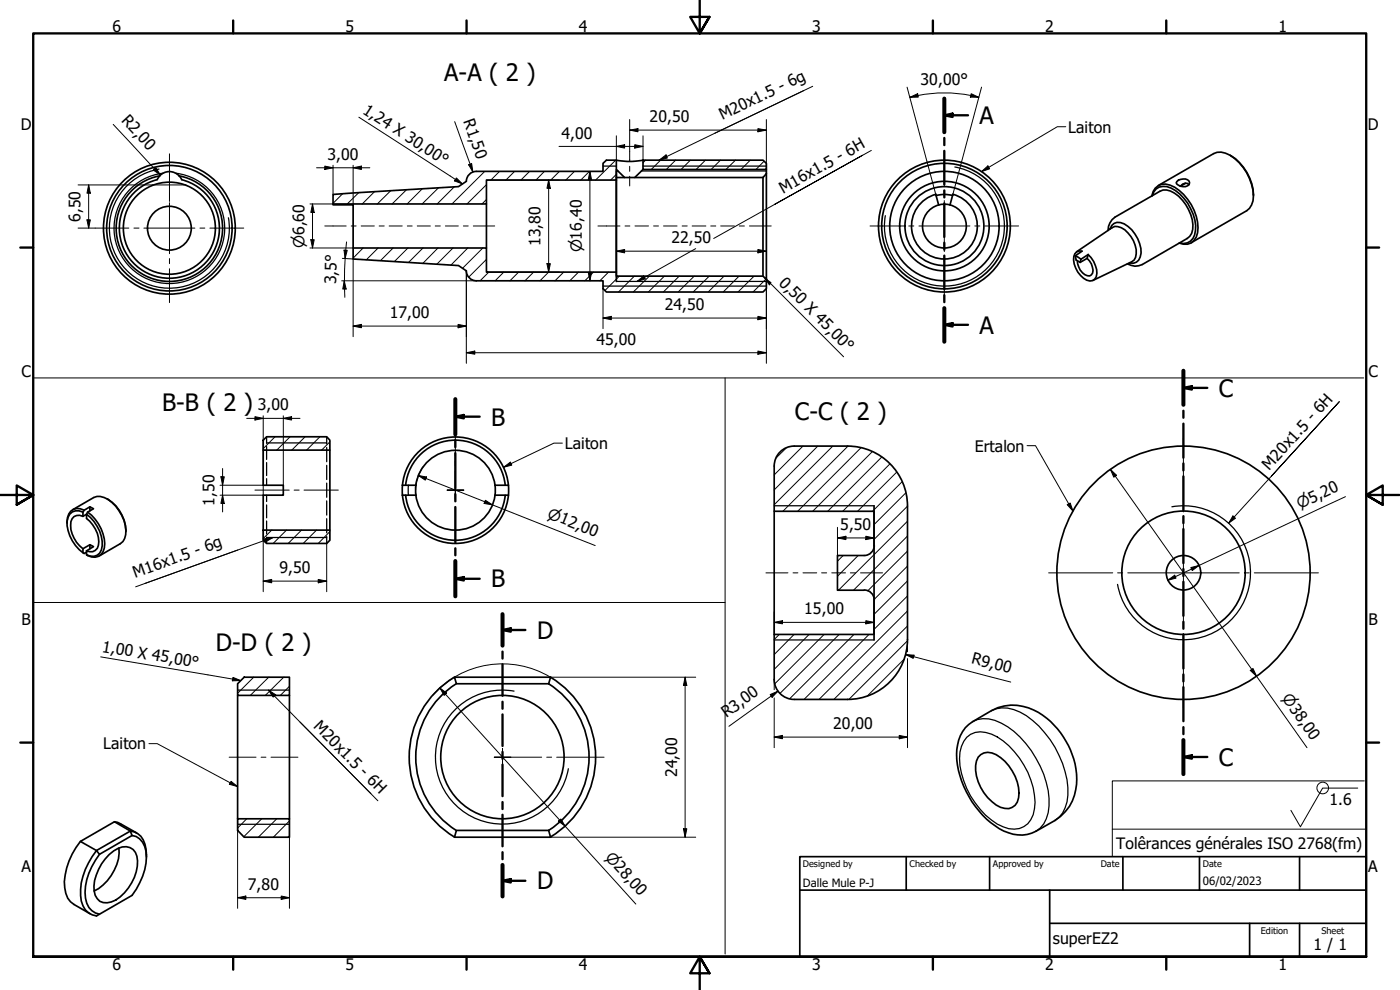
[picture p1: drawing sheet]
<svg xmlns="http://www.w3.org/2000/svg" width="420mm" height="297mm" viewBox="0 0 420 297" stroke-linecap="round" stroke-linejoin="round" font-family="sans-serif">
<!-- layer: Hatch (ISO) -->
<g fill="none" stroke="#000" stroke-width=".3">
<path d="M102.8 58.2l-2.9 2.8M107.6 57.8l-3.4 3.4M112.4 57.5l-3.7 3.7M117.2 57.3l-4 3.9M122 56.9l-4.3 4.3M126.7 56.6l-4.5 4.6M131.6 56.4l-4.9 4.8M136.3 56.1l-5.1 5.1M145.5 51.4l-9.9 9.8M146 59.9l-1.3 1.3M146 55.4l-5.9 5.8M149.9 51.4l-2.6 2.6"/>
<path d="M154.4 51.4l-2.6 2.6M158.9 51.4l-2.6 2.6M163.4 51.4l-2.6 2.6M167.9 51.4l-2.6 2.6M172.4 51.4l-2.6 2.6M176.9 51.4l-2.6 2.6M184.8 48.1l-6 5.9M185 52.3l-1.7 1.7M193.7 48.1l-.7 .7M198.2 48.1l-2.7 2.7M202.8 48.1l-2.8 2.7M207.2 48.1l-2.8 2.7"/>
<path d="M211.7 48.1l-2.8 2.7M216.2 48.1l-2.8 2.7M220.7 48.1l-2.8 2.7M225.2 48.1l-2.8 2.7M229.3 48.4l-2.4 2.4M109 74.4l-3 3.1M113.5 74.4l-3.6 3.6M118 74.4l-3.8 3.8M122.4 74.4l-4 4.1M126.9 74.4l-4.3 4.3M131.4 74.4l-4.5 4.6M136 74.4l-4.9 4.9"/>
<path d="M140.4 74.4l-5.1 5.2M144.9 74.4l-6.1 6.1M146 77.8l-5.3 5.3M146.7 81.6l-2.6 2.7M151.2 81.6l-2.6 2.7M155.6 81.6l-2.6 2.7M160.1 81.6l-2.6 2.7M164.7 81.6l-2.6 2.7M169.2 81.6l-2.6 2.7M173.6 81.6l-2.6 2.7M178.1 81.6l-2.6 2.7M182.6 81.6l-2.6 2.7"/>
<path d="M185.9 82.9l-4.4 4.3M190.4 82.9l-4.8 4.7M194.9 82.9l-4.8 4.7M199.4 82.9l-4.8 4.7M203.8 82.9l-4.7 4.7M208.3 82.9l-4.8 4.7M212.9 82.9l-4.9 4.7M217.3 82.9l-4.8 4.7M221.8 82.9l-4.8 4.7M226.3 82.9l-4.8 4.7M229.9 83.7l-3.9 3.9M82.5 131l-3.5 3.6"/>
<path d="M87.1 131l-4 4.1M91.6 131l-4 4.1M96 131l-4 4.1M99 132.6l-2.5 2.5M235.9 134.5l-3 2.9M241 133.8l-8.7 8.7M245.4 133.8l-13.1 13.2M249.9 133.8l-17.6 17.6M254.4 133.9l-19.5 19.5M258.4 134.4l-19 19M261.8 135.5l-17.9 17.9M264.6 137.1l-16.2 16.3"/>
<path d="M267.1 139.2l-14.2 14.2M81.5 159.1l-2.5 2.5M86 159.1l-4 4M90.5 159.1l-4 4M95 159.1l-4 4M99 159.5l-3.5 3.6M269.1 141.7l-11.7 11.7M270.8 144.5l-8.9 8.9M271.8 147.9l-9.5 9.5M272.4 156.4l-20.7 20.7M272.4 151.9l-10.1 9.9M253 166.7l-1.7 1.7"/>
<path d="M257.6 166.7l-6.3 6.2M272.4 178.8l-10.1 10M272.4 174.3l-10.1 10M272.4 169.8l-10.1 10.1M272.4 165.3l-12 12M272.4 160.8l-16.2 16.3M233.9 190.4l-1.6 1.5M238.3 190.4l-6 6M242.8 190.4l-10.5 10.4M247.3 190.4l-14.8 14.8M251.8 190.4l-17.7 17.7M256.3 190.4l-19.3 19.3"/>
<path d="M260.8 190.4l-19.5 19.5M271.3 197.9l-11 10.9M272.3 192.3l-17.5 17.6M272.4 187.8l-22.1 22.1M272.4 183.3l-26.6 26.6M76.1 203.2l-4.8 4.8M80.6 203.2l-5.5 5.4M85.2 203.2l-5.6 5.4M86.9 205.9l-2.8 2.7M74 245.7l-2.7 2.8M78.5 245.7l-5.3 5.4M83.1 245.7l-5.6 5.5"/>
<path d="M86.9 250.8l-.4 .4M86.9 246.3l-4.9 4.9"/>
</g>
<!-- layer: Visible (ISO) -->
<g fill="none" stroke="#000" stroke-width=".51">
<path d="M40 56.7a15.9 15.9 0 0 1 7.9-3.9 4 4 0 0 1 5.8-.1 16 16 0 0 1 11.9 21.9 16 16 0 0 1-23.9 6.9 16 16 0 0 1-1.7-24.8zM47.1 53.9a15 15 0 0 0-8.6 23.1 15 15 0 0 0 24.7 0 15 15 0 0 0-8.7-23.1M47.9 52.8l-.7 1.1M53.8 52.8l.7 1.1M99.9 58.3l37.7-2.3 2.4-1.6a3 3 0 0 1 3-3h38v-2.4l1-.9h3v5.9h-39v7.2h-46.1zM185 48.1a21.2 21.2 0 0 0 8 0M185 50.8l2.5 2.5h41.5M185 53.3h2.5M185 51.3v33.1M193 48.1h36l1 .9v1.8h-37zM193 50.8l-2.5 2.5M229 53.3v29.6"/>
<path d="M230 52.1l-1 1.2M230 50.8v33M280.9 58.3l.8 3.2M280.9 58.3a9.9 9.9 0 0 0-5.6 15.2 9.9 9.9 0 0 0 16.2 0 9.9 9.9 0 0 0-5.5-15.2M281 58.7l2.8-.4 2.1 .4M285.9 58.7l-.8 2.8M285.9 58.3v.4M345.7 58.8a3.9 3.9 0 0 1 5.5-3.3 14.5 14.5 0 0 1 8.2 14.3 3.8 3.8 0 0 1-5.5 3.1M345.8 58.7a3.7 3.7 0 0 1 5.7-2.3 13.9 13.9 0 0 1 7.3 12.7 3.7 3.7 0 0 1-4.8 3.8M347.6 55.7l16.6-9.6a4.9 4.9 0 0 1 5 .5 14.9 14.9 0 0 1 6.8 13.6l-1 2.3-.9 .7-16.6 9.6M353.2 54.5a2.78 2.78 0 0 1 3.7-.2l.1 .5a2.1 2.1 0 0 1-3.4 .7l-.6-.7zM355.8 55l-1.5 .9 .7-.7 .7-.2h.7l.4 .4"/>
<path d="M369.2 46.6a14.6 14.6 0 0 1 7 12.1M99.9 61.2v.3h6.1v12.9M106 74.4h40v7.2h39v1.3h44l1 .9v2.8l-1 1h-47l-1-1v-2.3h-38a3 3 0 0 1-3-3l-2.4-1.6-31.6-2zM146 61.2v13.2M322.7 76.8l1.7 1M322.7 76.8l.3 1.2 1.2 .7M323.1 75.6l10.7-7.3a3.7 3.7 0 0 1 4.7 1.6 8.1 8.1 0 0 1 2.3 7.3l-.4 .8-.7 .5-11.7 5.6M324.4 77.8l-.2 .9M326.3 77.5a4.7 4.7 0 0 1 1.6 4.4l-.4 .6a2 2 0 0 1-2.6-.7 5.5 5.5 0 0 1-1.6-3.6M326.6 76.4l-.3 1.1-2.1 1.2M326.6 76.4a7.3 7.3 0 0 1 2.4 6.6 1.96 1.96 0 0 1-2.9 1.1 7.3 7.3 0 0 1-3.8-7.2 1.9 1.9 0 0 1 2.4-1.5l-2 1.4M326.6 76.4l-2.2 1.4"/>
<path d="M332.5 69.1a4.9 4.9 0 0 1 2.1-4l13.5-7.7a4.1 4.1 0 0 1 4.4 .6 12.7 12.7 0 0 1 5.4 10.8l-.3 1.2-.5 .9-.8 .7-13.5 7.8a4.5 4.5 0 0 1-4.5-.2M333.1 68.7a2.72 2.72 0 0 1 4.3-1.5 10.5 10.5 0 0 1 5.1 8.7 2.81 2.81 0 0 1-3.4 3h-.1M79 132.1l1-1.1h18l1 1.1v3h-20zM79 135.1v10.5h6v3h-6v10.5M99 135.1v24M21.8 153l6.3-3.7a4.8 4.8 0 0 1 5.5 1.4 10.9 10.9 0 0 1 3.8 10.9l-.5 .9-.8 .6-6.3 3.7M24.9 154.9l1.1-.6a10.8 10.8 0 0 1 4.4 10.7 2.91 2.91 0 0 1-4.4 1.5M24.9 153.7a3.1 3.1 0 0 0-4.8 2.6 11.6 11.6 0 0 0 4.8 9.5M24.9 154.9a2.48 2.48 0 0 0-2.8 .2 2.48 2.48 0 0 0-.9 2.6 9.3 9.3 0 0 0 3.7 6.9M25.3 153.1a3.2 3.2 0 0 0-5 2.2l-.2 1.7M26.3 153.7a12 12 0 0 1 5 10.8 3.2 3.2 0 0 1-5.3 2v-1.2M27 153.3v-1.2l-1.7 1-.4 .6v1.2"/>
<path d="M27 152.1l1.1 .5-1.8 1.1-.3 .6v1.3a8.1 8.1 0 0 1 3.2 8.9 2.4 2.4 0 0 1-3.2 .8M32.1 149.7a11.6 11.6 0 0 1 5.7 9.8M79 159.1h20v3l-1 1h-18l-1-1zM120.7 148.6h4.1M120.7 145.6h4.1M121.7 148.6a15 15 0 0 0 15 13.5 15 15 0 0 0 14.9-13.5M121.7 145.6a15 15 0 0 1 15-13.5 15 15 0 0 1 14.9 13.5M124.8 148.6a12 12 0 0 0 11.9 10.5 12 12 0 0 0 11.9-10.5M124.8 145.6v3M124.8 145.6a12 12 0 0 1 11.9-10.5 12 12 0 0 1 11.9 10.5M148.6 145.6v3M148.6 148.6h4"/>
<path d="M148.6 145.6h4M152.6 145.6v3M152.6 145.6a16 16 0 0 0-24.3-12.1 16 16 0 0 0 0 27.2 16 16 0 0 0 24.3-12.1M232.3 153.4v37M262.3 151.8v40.2M27 164.6v-1.2l-2.1 1.2v1.2l.4 .3 .7-.4M27 163.4l1.1 .6-2.1 1.3M259.3 166.7h-8v10.4h8M259.4 177a3 3 0 0 1 3 3M262.3 163.7v-10.3h-30v-13.6a6 6 0 0 1 6-6h16.1a18 18 0 0 1 18 18v40.1a18 18 0 0 1-18.1 18h-15.9a6 6 0 0 1-6.1-6v-13.5h30v-10.3M262.4 163.7a3 3 0 0 1-3 3M373.7 171.9a18.5 18.5 0 0 0-27.3-16.3 18.5 18.5 0 0 0-1.4 31.7 18.5 18.5 0 0 0 28.6-13.8l.1-1.6"/>
<path d="M71.3 208.6v37.1M73.3 203.2h13.6v5.4h-15.6v-3.4zM86.9 208.6v37.1M136.4 203.2a28 28 0 0 0 0 47.9M136.4 203.2h28.8l-.5 2h-27.7zM136.9 205.2a26 26 0 0 0 0 44M164.6 205.2a26 26 0 0 1 0 44M165.2 203.2a28 28 0 0 1 0 47.9M289.8 218.3a29.2 29.2 0 0 1 11.6-6.5 17.1 17.1 0 0 1 15.9 6.8 22.4 22.4 0 0 1 5.2 20 13 13 0 0 1-5.9 7.6l-5.7 3.2a11.3 11.3 0 0 1-12.3-1.6 27.8 27.8 0 0 1-11.5-22.9 12 12 0 0 1 2.7-6.6zM294.3 226.4a4.2 4.2 0 0 1 4.7 0 14 14 0 0 1 6.7 13 3.7 3.7 0 0 1-5.4 2.8 13.4 13.4 0 0 1-7.2-13.9l.5-1.1zM24.1 252.5a20.4 20.4 0 0 0-4.7 13.9 5.9 5.9 0 0 0 2.8 5l4.9 2.8M29.8 256.3a16.9 16.9 0 0 0-3.8 14.7 5 5 0 0 0 3.8 3.3"/>
<path d="M32.8 256.4a6.5 6.5 0 0 1 6.2-2.1 4.1 4.1 0 0 1 2.3 4 13.9 13.9 0 0 1-7.9 12.3 3.6 3.6 0 0 1-5.1-3.3 14.2 14.2 0 0 1 4.5-10.9zM34.4 246.6l1.8 .6 4.8 2.7M35.7 254.4a13.9 13.9 0 0 1-7.4 12.9M39.1 249.4l-4.7-2.8-10.3 5.9 4.9 2.7a19.6 19.6 0 0 0-4.6 15.1 5.3 5.3 0 0 0 4.6 4.5l10.6-6.1a19 19 0 0 0 4.2-13.3 5.3 5.3 0 0 0-4.2-4.7M39.1 249.4a5.4 5.4 0 0 1 4.7 5.3l.1 2.5M39.1 249.4l-10.1 5.8 .8 1.1 9.8-5.6M39.1 249.4l.5 1.3M71.3 245.7h15.6v5.5h-13.6l-2-2zM137 249.2h27.7l.5 2h-28.8z"/>
<circle cx="50.8" cy="68.5" r="19.8"/>
<circle cx="50.8" cy="68.5" r="18.8"/>
<circle cx="50.8" cy="68.5" r="13.8"/>
<circle cx="50.8" cy="68.5" r="6.6"/>
<circle cx="283.4" cy="67.8" r="16.4"/>
<circle cx="283.4" cy="67.8" r="6.6"/>
<circle cx="283.4" cy="67.8" r="11.8"/>
<circle cx="283.4" cy="67.8" r="13.4"/>
<circle cx="283.4" cy="67.8" r="18.8"/>
<circle cx="283.4" cy="67.8" r="19.8"/>
<circle cx="355.2" cy="171.8" r="5.2"/>
<circle cx="355.2" cy="171.9" r="38"/>
<circle cx="150.8" cy="227.2" r="18.5"/>
</g>
<!-- layer: Visible Narrow (ISO) -->
<g fill="none" stroke="#000" stroke-width=".38">
<path d="M47.7 50.7a18 18 0 0 0-14.6 20.9 18 18 0 0 0 20.9 14.6 18 18 0 0 0 14.6-20.9M48.9 52a16.6 16.6 0 0 0-12.1 25.3 16.6 16.6 0 0 0 28.1 0 16.6 16.6 0 0 0-12.2-25.3M181 49.8h4M185 51.3h.5M192.5 51.3h37.5M193 49.8h37M286.6 50.1a18 18 0 0 1 14.6 20.9 18 18 0 0 1-20.9 14.6 18 18 0 0 1-14.6-20.9M181 85.8h49M185 84.4h45M80 132.9h18M122.6 145.6v3M232.3 151.8h30"/>
<path d="M351.7 152.1a20.1 20.1 0 0 1 23.3 16.3 20.1 20.1 0 0 1-16.3 23.2 20.1 20.1 0 0 1-23.3-16.3M80 161.3h18M232.3 192h30M71.3 207.1h15.6M154.3 207.4a20.1 20.1 0 0 0-23.3 16.3 20.1 20.1 0 0 0 16.3 23.2 20.1 20.1 0 0 0 23.3-16.2M291.9 216.5a8.6 8.6 0 0 1 8.6 .5 29 29 0 0 1 13.5 17.8 15.8 15.8 0 0 1-.8 12.4l-1 1.3-1.3 .9M297.6 213.2a10.3 10.3 0 0 1 10.4 1.5 29.5 29.5 0 0 1 12.5 23.9 9.6 9.6 0 0 1-3.9 7.6M290.1 221.2a6.4 6.4 0 0 1 7.5-.9 24.3 24.3 0 0 1 13 20.4 8.2 8.2 0 0 1-3.3 7.3 6.9 6.9 0 0 1-6.2 .1 23.8 23.8 0 0 1-12.6-16.1 11.4 11.4 0 0 1 1.6-10.8zM71.3 247.3h15.6"/>
</g>
<!-- layer: Visible (ISO) -->
<circle cx="354.3" cy="55.9" r=".25" fill="#000"/>
<!-- layer: Hidden (ISO) -->
<g fill="none" stroke="#000" stroke-width=".38">
<path d="M80 131v2M80 134v3.8M80 138.8v3.9M98 131v2.2M98 134.3v4.2M98 139.6v4.3M80 143.6v2M80 148.6v1.9M80 151.5v3.9M80 156.3v3.9M98 145v4.2M98 150.3v4.2"/>
<path d="M98 155.6v4.3M80 161.1v2M98 161v2.1"/>
</g>
<!-- layer: Section Line (ISO) -->
<g fill="none" stroke="#000" stroke-width=".7">
<path d="M283.4 34.6l2.5-.5v1zM283.4 29.6v10.1M283.4 34.6h7.1M283.4 41.4v2.1M283.4 45.3v10.1M283.4 57.1v2.1M283.4 61v10.1M283.4 72.8v2.1M283.4 76.7v10.1M283.4 97.5l2.5-.5v1zM283.4 88.6v2.1M283.4 92.4v10.1"/>
<path d="M283.4 97.5h7.1M136.7 119.7v10.7M355.2 116.4l2.5-.5v1zM355.2 111.2v10.3M355.2 116.4h7.1M136.7 125l2.5-.5v1zM136.7 132.1v2.1M136.7 135.9v10.6M136.7 125h7.3M355.2 123.2v2.1M355.2 127.1v10.2M355.2 139.1v2"/>
<path d="M136.7 148.3v2.1M136.7 152.1v10.6M355.2 142.9v10.2M355.2 154.9v2.1M355.2 158.7v10.3M136.7 173.7l2.5-.5v1zM136.7 164.5v2.1M136.7 168.3v10.6M136.7 173.7h7.3M355.2 170.7v2.1M355.2 174.5v10.3M150.8 189l2.5-.5v1z"/>
<path d="M150.8 184.3v9.4M150.8 195.5v2.1M150.8 199.3v9.5M150.8 189h6.9M355.2 186.5v2.1M355.2 190.4v10.2M150.8 210.6v2M150.8 214.4v9.4M355.2 202.4v2.1M355.2 206.2v10.2M355.2 218.2v2.1M150.8 225.6v2.1"/>
<path d="M150.8 229.4v9.5M355.2 227.1l2.5-.5v1zM355.2 222v10.3M355.2 227.1h7.1M150.8 240.7v2M150.8 244.5v9.4M150.8 255.7v2.1M150.8 259.5v9.5M150.8 264.3l2.5-.5v1zM150.8 264.3h6.9"/>
</g>
<path d="M283.4 29.6v10.1M283.4 92.4v10.1M136.7 119.7v10.7M355.2 111.2v10.3M136.7 168.3v10.6M150.8 184.3v9.4M355.2 222v10.3M150.8 259.5v9.5" fill="none" stroke="#000" stroke-width="1.2"/>
<g fill="#000">
<path d="M283.4 34.6l2.5-.5v1z" fill-rule="evenodd"/>
<path d="M283.4 97.5l2.5-.5v1z" fill-rule="evenodd"/>
<path d="M355.2 116.4l2.5-.5v1z" fill-rule="evenodd"/>
<path d="M136.7 125l2.5-.5v1z" fill-rule="evenodd"/>
<path d="M136.7 173.7l2.5-.5v1z" fill-rule="evenodd"/>
<path d="M150.8 189l2.5-.5v1z" fill-rule="evenodd"/>
<path d="M355.2 227.1l2.5-.5v1z" fill-rule="evenodd"/>
<path d="M150.8 264.3l2.5-.5v1z" fill-rule="evenodd"/>
</g>
<!-- layer: Border (ISO) -->
<g fill="none" stroke="#000" stroke-width=".7">
<path d="M70 6.1v3.9M140 6.1v3.9M210 0v10l-2.9-4.9h5.8l-2.9 4.9 2.9-4.9M280 6.1v3.9M350 6.1v3.9M6.1 74.3h3.9M410 74.3h3.9M0 148.5h10l-5-2.8v5.7l5-2.9-5 2.9M420 148.5h-10l5-2.8v5.7l-5-2.9 5 2.9M6.1 222.8h3.9M410 222.8h3.9M10 287.1v-277.1h400v277.1h-400h400"/>
<path d="M70 287.1v3.8M140 287.1v3.8M212.9 292l-2.9-4.9 2.9 4.9h-5.8l2.9-4.9v9.9M280 287.1v3.8M350 287.1v3.8"/>
</g>
<!-- layer: Title (ISO) -->
<path d="M240 257h170v30.1h-170zM272 257v10.1M297 257v10.1M337 257v10.1M360 257v10.1M390 257v10.1M240 267.1h170M315 277h95M315 267.1v20M375 277v10.1M390 277v10.1" fill="none" stroke="#000" stroke-width=".51"/>
<!-- layer: Sketch Geometry (ISO) -->
<path d="M10 113.4h399.3M217.6 113.4v172.8M10 180.8h207.6M409.4 234.3h-75.6v22.5M333.8 248.8h75.9" fill="none" stroke="#000" stroke-width=".3"/>
<!-- layer: Center Mark (ISO) -->
<g fill="none" stroke="#000" stroke-width=".3">
<path d="M45.8 55.5h10M50.9 48.9v11.5M50.9 46.2v10.1M50.9 57.8v1.5M283.4 45.5v10.2M283.4 57.2v1.5M28.6 68.4h10.1M40.2 68.4h1.5M43.2 68.4h15.3M50.9 60.8v15.3M50.9 77.6v1.5M60 68.4h1.5"/>
<path d="M63 68.4h10.2M261.1 67.8h10.2M272.7 67.8h1.6M275.8 67.8h15.3M283.4 60.2v15.3M283.4 76.9v1.6M283.4 80v10.2M292.5 67.8h1.6M295.5 67.8h10.2M50.9 80.6v10.2M136.7 128.6v8.2M136.7 138.4v1.4"/>
<path d="M355.2 131.4v19.2M134.2 147.1h2.5h-2.5M136.7 141.3v5.8v-2.5M136.7 149.6v-2.5v2.5M139.2 147.1h-2.5h2.5M355.2 152.1v1.5M355.2 155.1v33.5M314.7 171.9h19.2M335.4 171.9h1.5M338.5 171.9h33.4M373.4 171.9h1.5M376.4 171.9h19.3"/>
<path d="M355.2 190.1v1.5M355.2 193.2v19.2M148.3 227.2h2.5h-2.5M150.8 224.6v2.6v-2.6M150.8 229.7v-2.5v2.5M153.3 227.2h-2.5h11.8M164.1 227.2h1.4M167.1 227.2h14.2"/>
</g>
<!-- layer: Centerline (ISO) -->
<g fill="none" stroke="#000" stroke-width=".3">
<path d="M189 45.5v2.9M189 49.9v1.5M189 52.9v2.9M97.5 67.8h6.4M105.4 67.8h1.5M108.4 67.8h3.9M113.8 67.8h1.5M116.8 67.8h3.9M122.2 67.8h1.5M125.2 67.8h4M130.6 67.8h1.5M133.7 67.8h3.8"/>
<path d="M139.1 67.8h1.4M142 67.8h6.5M179.5 67.8h6.6M187.6 67.8h1.4M190.6 67.8h4M196.2 67.8h1.4M199.1 67.8h4.1M204.7 67.8h1.5M207.7 67.8h4.1M213.3 67.8h1.5M216.3 67.8h4.1M221.9 67.8h1.5"/>
<path d="M224.9 67.8h6.6M76.5 147.1h10.3M88.3 147.1h1.5M91.2 147.1h10.3M229.9 171.9h6.6M238 171.9h1.5M241 171.9h4.1M246.6 171.9h1.5M249.6 171.9h4.1M255.2 171.9h1.5M258.3 171.9h6.6M68.8 227.2h8"/>
<path d="M78.4 227.2h1.4M81.3 227.2h8.1"/>
</g>
<!-- layer: Dimension (ISO) -->
<g fill="none" stroke="#000" stroke-width=".3">
<path d="M34 37.3l14.1 15.2M136.5 36.5l5.4 15.1M189 39l2.5-.4v.9zM189 39h41M189 35.9v9.6M227.5 38.6l2.5 .4-2.5 .5zM230 35.9v16.2M272.2 26.1l8.7 32.6M273 29.2l2.4-1.1 .2 1zM275.5 28.6l-2.5 .6M275.5 28.7a40.3 40.3 0 0 1 18.3 .5M291.5 28.1l2.3 1.1-2.6-.1z"/>
<path d="M294.6 26.1l-8.7 32.6M23.4 55.5h22.4M26.6 55.5l.5 2.5h-1zM26.6 55.5v12.9M46 51l.8-.7 1.3 2.2zM95 50.3h16M97.5 49.8l2.4 .5-2.4 .5zM99.9 49.6v8.7M106 50.3l2.5-.5v1zM106 49.6v11.9M140.7 49.5l.8-.4 .4 2.5zM146 54h21.8"/>
<path d="M164.7 54l.5 2.5h-1.1zM164.7 54v27.6M167.8 43.9h25.2M177 51.4l.5 2.6h-1zM177 51.4v32.9M185 43.9l2.5-.5v1zM185 40.8v7.3M190.5 43.4l2.5 .5-2.5 .5zM193 40.8v7.3M23.4 68.4h5.2M26.1 66h1l-.5 2.4zM93 61.2h6.9"/>
<path d="M93 74.4h13M93.3 71.9h1l-.5 2.5zM93.8 61.2l.5 2.5h-1zM93.8 61.2v13.2M102.7 77.5l3.3 .2v23.3M103.3 75l.9 .1-.6 2.5zM103.6 77.6l-.2 6.6M103.7 75.1l-.1 2.5M104 72.6l-.2 2.5M164.1 79.1h1.1l-.5 2.5zM185 75.4l2.5-.5v1zM185 75.4h45"/>
<path d="M227.5 74.9l2.5 .5-2.5 .5zM102.6 84.3h40.4M103.3 84.3l.6 2.4h-1zM103.3 84.3l.2 4.9M106 97.8l2.5-.5v1zM106 97.8h34M137.5 97.3l2.5 .5-2.5 .5zM140 81.3v27.7M146 81.6h21.8M176.5 81.7h1l-.5 2.6zM181 95.4l2.5-.5v1zM181 95.4h49"/>
<path d="M181 86.6v12M227.5 94.9l2.5 .5-2.5 .5zM230 86.6v22.4M140 105.8l2.5-.5v1zM140 105.8h90M227.5 105.3l2.5 .5-2.5 .5zM74 125.5h16M76.5 125l2.5 .5-2.5 .5zM79 124.8v22.2M85 125.5l2.5-.5v1zM85 124.8v20.8M127.1 139.9a12 12 0 0 0-2.3 8.7"/>
<path d="M66 145.6h13M66.3 143.1h1l-.5 2.5zM66.8 148.6l.5 2.5h-1zM66.8 140.6v13M79 147.2v1.4h-13M79 159.1v18.4M125.5 142.7l2.5 .4-.4 1zM125.5 142.7l53.1 21M145.7 150.1l2.1 1.4-2.5-.4zM251.3 158.2v8.5M333.2 140.8l1.9 1.8-.8 .6zM333.2 140.8l59 83.5"/>
<path d="M403.8 149l-53.3 25.1M79 174.4l2.5-.6v1.1zM79 174.4h19M95.5 173.8l2.5 .6-2.5 .5zM98 163.1v14.4M251.3 161.4l2.6-.5v1zM251.3 161.4h11M259.8 160.9l2.5 .5-2.5 .5zM350.5 174.1l2.1-1.5 .3 .9zM357.4 170.3l2.5-.6-2.1 1.5zM232.3 186.7l2.5-.5v1zM232.3 183.6v6.8"/>
<path d="M232.3 186.7h30M259.8 186.2l2.5 .5-2.5 .5zM262.3 183.6v6.8M271.8 196.4l2.5 .2-.2 .9zM271.8 196.4l31.5 8.2M272.4 191.9v3.7M272.4 197.6v26.7M132 206.4l2 1.5-.7 .7zM132 206.4l58.8 64.9M205.6 203.2l.5 2.5h-1zM205.6 203.2v48M208.8 203.2h-43.6a28 28 0 0 0-35.4 5.5"/>
<path d="M231.1 208.4l2.4-1-1.8 1.8zM232.3 203.9v3M232.3 209.4v14.9M233.5 207.4l-14.7 10.5M375.2 201.2l.8-.6 1.1 2.3zM232.3 221.2l2.5-.6v1.1zM232.3 221.2h40.1M269.9 220.6l2.5 .6-2.5 .5zM71.3 245.7v26.8M86.9 245.7v26.8M165.2 251.2h43.6M167.6 246.4l.7-.7 1.3 2.2z"/>
<path d="M205.1 248.7h1l-.5 2.5zM71.3 269.4l2.5-.6v1.1zM71.3 269.4h15.6M84.4 268.8l2.5 .6-2.5 .5z"/>
</g>
<g fill="#000">
<path d="M189 39l2.5-.4v.9z" fill-rule="evenodd"/>
<path d="M227.5 38.6l2.5 .4-2.5 .5z" fill-rule="evenodd"/>
<path d="M273 29.2l2.4-1.1 .2 1z" fill-rule="evenodd"/>
<path d="M291.5 28.1l2.3 1.1-2.6-.1z" fill-rule="evenodd"/>
<path d="M26.6 55.5l.5 2.5h-1z" fill-rule="evenodd"/>
<path d="M46 51l.8-.7 1.3 2.2z" fill-rule="evenodd"/>
<path d="M97.5 49.8l2.4 .5-2.4 .5z" fill-rule="evenodd"/>
<path d="M106 50.3l2.5-.5v1z" fill-rule="evenodd"/>
<path d="M140.7 49.5l.8-.4 .4 2.5z" fill-rule="evenodd"/>
<path d="M164.7 54l.5 2.5h-1.1z" fill-rule="evenodd"/>
<path d="M177 51.4l.5 2.6h-1z" fill-rule="evenodd"/>
<path d="M185 43.9l2.5-.5v1z" fill-rule="evenodd"/>
<path d="M190.5 43.4l2.5 .5-2.5 .5z" fill-rule="evenodd"/>
<path d="M26.1 66h1l-.5 2.4z" fill-rule="evenodd"/>
<path d="M93.3 71.9h1l-.5 2.5z" fill-rule="evenodd"/>
<path d="M93.8 61.2l.5 2.5h-1z" fill-rule="evenodd"/>
<path d="M103.3 75l.9 .1-.6 2.5z" fill-rule="evenodd"/>
<path d="M164.1 79.1h1.1l-.5 2.5z" fill-rule="evenodd"/>
<path d="M185 75.4l2.5-.5v1z" fill-rule="evenodd"/>
<path d="M227.5 74.9l2.5 .5-2.5 .5z" fill-rule="evenodd"/>
<path d="M103.3 84.3l.6 2.4h-1z" fill-rule="evenodd"/>
<path d="M106 97.8l2.5-.5v1z" fill-rule="evenodd"/>
<path d="M137.5 97.3l2.5 .5-2.5 .5z" fill-rule="evenodd"/>
<path d="M176.5 81.7h1l-.5 2.6z" fill-rule="evenodd"/>
<path d="M181 95.4l2.5-.5v1z" fill-rule="evenodd"/>
<path d="M227.5 94.9l2.5 .5-2.5 .5z" fill-rule="evenodd"/>
<path d="M140 105.8l2.5-.5v1z" fill-rule="evenodd"/>
<path d="M227.5 105.3l2.5 .5-2.5 .5z" fill-rule="evenodd"/>
<path d="M76.5 125l2.5 .5-2.5 .5z" fill-rule="evenodd"/>
<path d="M85 125.5l2.5-.5v1z" fill-rule="evenodd"/>
<path d="M66.3 143.1h1l-.5 2.5z" fill-rule="evenodd"/>
<path d="M66.8 148.6l.5 2.5h-1z" fill-rule="evenodd"/>
<path d="M125.5 142.7l2.5 .4-.4 1z" fill-rule="evenodd"/>
<path d="M145.7 150.1l2.1 1.4-2.5-.4z" fill-rule="evenodd"/>
<path d="M333.2 140.8l1.9 1.8-.8 .6z" fill-rule="evenodd"/>
<path d="M79 174.4l2.5-.6v1.1z" fill-rule="evenodd"/>
<path d="M95.5 173.8l2.5 .6-2.5 .5z" fill-rule="evenodd"/>
<path d="M251.3 161.4l2.6-.5v1z" fill-rule="evenodd"/>
<path d="M259.8 160.9l2.5 .5-2.5 .5z" fill-rule="evenodd"/>
<path d="M350.5 174.1l2.1-1.5 .3 .9z" fill-rule="evenodd"/>
<path d="M357.4 170.3l2.5-.6-2.1 1.5z" fill-rule="evenodd"/>
<path d="M232.3 186.7l2.5-.5v1z" fill-rule="evenodd"/>
<path d="M259.8 186.2l2.5 .5-2.5 .5z" fill-rule="evenodd"/>
<path d="M271.8 196.4l2.5 .2-.2 .9z" fill-rule="evenodd"/>
<path d="M132 206.4l2 1.5-.7 .7z" fill-rule="evenodd"/>
<path d="M205.6 203.2l.5 2.5h-1z" fill-rule="evenodd"/>
<path d="M231.1 208.4l2.4-1-1.8 1.8z" fill-rule="evenodd"/>
<path d="M375.2 201.2l.8-.6 1.1 2.3z" fill-rule="evenodd"/>
<path d="M232.3 221.2l2.5-.6v1.1z" fill-rule="evenodd"/>
<path d="M269.9 220.6l2.5 .6-2.5 .5z" fill-rule="evenodd"/>
<path d="M167.6 246.4l.7-.7 1.3 2.2z" fill-rule="evenodd"/>
<path d="M205.1 248.7h1l-.5 2.5z" fill-rule="evenodd"/>
<path d="M71.3 269.4l2.5-.6v1.1z" fill-rule="evenodd"/>
<path d="M84.4 268.8l2.5 .6-2.5 .5z" fill-rule="evenodd"/>
</g>
<!-- layer: Symbol (ISO) -->
<g fill="none" stroke="#000" stroke-width=".3">
<path d="M107.7 35.2l31 20M241.2 27.2l-43.4 20.9M243.9 25.9l-29.4 14.1M319.8 38h-2.5l-22.7 13.5M137 53.4l1.7 1.8-2.3-.9zM197.8 48.1l2.1-1.6 .4 .9zM261.5 45.1l-29 16.2 26.3-14.7M294.6 51.5l1.9-1.7 .5 .9zM208.8 74.6l-17.6 9.8M232.5 61.3l-18.3 10.3M191.2 84.4l2-1.6 .5 .9zM229.5 83.3l.8 .5"/>
<path d="M231.3 85.1l-.4 .4-1.4-2.2 23.7 23.7M168.8 133h-2.6l-15.1 7.2M308.2 133.7h2.6l11.2 19.6M151.1 140.2l2.1-1.5 .4 .9zM320.3 151.4l.9-.5 .8 2.4zM370 154.8l.8 .7-2.1 1.5zM381.6 142.9l20.4-22.4-33.3 36.5M71.4 165l-30.7 11.1M79.4 161.7l2.5-.4-2.2 1.3zM81.9 161.3l-38.4 13.8M30.2 197.1l42.1 7.1M69.9 203.2l2.4 1-2.6 .1z"/>
<path d="M80.6 207.1l2.1 1.4-.7 .7zM80.6 207.1l30.7 31M90 216.6l23.4 23.7M44.7 223.1h2.5l24.1 12.9M69.3 234.4l2 1.6-2.5-.7zM407.5 236.5h-10.6l-6.6 11.6-2.9-5"/>
<circle cx="397" cy="236.4" r="1.75"/>
</g>
<g fill="#000">
<path d="M137 53.4l1.7 1.8-2.3-.9z" fill-rule="evenodd"/>
<path d="M197.8 48.1l2.1-1.6 .4 .9z" fill-rule="evenodd"/>
<path d="M294.6 51.5l1.9-1.7 .5 .9z" fill-rule="evenodd"/>
<path d="M191.2 84.4l2-1.6 .5 .9z" fill-rule="evenodd"/>
<path d="M229.5 83.3l2.1 1.5-.7 .7z" fill-rule="evenodd"/>
<path d="M151.1 140.2l2.1-1.5 .4 .9z" fill-rule="evenodd"/>
<path d="M320.3 151.4l.9-.5 .8 2.4z" fill-rule="evenodd"/>
<path d="M370 154.8l.8 .7-2.1 1.5z" fill-rule="evenodd"/>
<path d="M79.4 161.7l2.5-.4-2.2 1.3z" fill-rule="evenodd"/>
<path d="M69.9 203.2l2.4 1-2.6 .1z" fill-rule="evenodd"/>
<path d="M80.6 207.1l2.1 1.4-.7 .7z" fill-rule="evenodd"/>
<path d="M69.3 234.4l2 1.6-2.5-.7z" fill-rule="evenodd"/>
</g>
<g font-size="7.2">
<text x="133.3" y="24.2">A-A ( 2 )</text>
<text x="294" y="37.3">A</text>
<text x="294" y="100.1">A</text>
<text x="365.8" y="119">C</text>
<text x="48.6" y="123.2">B-B ( 2 )</text>
<text x="238.6" y="125.9">C-C ( 2 )</text>
<text x="147.4" y="127.7">B</text>
<text x="147.4" y="176.3">B</text>
<text x="161.2" y="191.6">D</text>
<text x="64.8" y="195.2">D-D ( 2 )</text>
<text x="365.8" y="229.8">C</text>
<text x="161.2" y="266.9">D</text>
</g>
<g font-size="4.8">
<text x="33.7" y="9.6">6</text>
<text x="103.7" y="9.6">5</text>
<text x="173.7" y="9.6">4</text>
<text x="243.7" y="9.6">3</text>
<text x="313.7" y="9.6">2</text>
<text x="383.7" y="9.6">1</text>
<text x="276.3" y="25.4">30,00°</text>
<text x="108.6" y="33.8" transform="rotate(33 108.6 33.8)">1,24 X 30,00°</text>
<text x="6.2" y="38.9">D</text>
<text x="36.3" y="36.2" transform="rotate(47 36.3 36.2)">R2,00</text>
<text x="139" y="36.4" transform="rotate(70 139 36.4)">R1,50</text>
<text x="168.5" y="41.6">4,00</text>
<text x="194.9" y="36.7">20,50</text>
<text x="216.9" y="36.1" transform="rotate(-26 216.9 36.1)">M20x1.5 - 6g</text>
<text x="320.6" y="39.8">Laiton</text>
<text x="410.5" y="38.9">D</text>
<text x="98.3" y="47.9">3,00</text>
<text x="235" y="58.1" transform="rotate(-29 235 58.1)">M16x1.5 - 6H</text>
<text x="24.2" y="66.7" transform="rotate(-90 24.2 66.7)">6,50</text>
<text x="162.2" y="73.8" transform="rotate(-90 162.2 73.8)">13,80</text>
<text x="201.5" y="72.9">22,50</text>
<text x="100.8" y="85.3" transform="rotate(-88 100.8 85.3)">3,5°</text>
<text x="233.6" y="85.1" transform="rotate(45 233.6 85.1)">0,50 X 45,00°</text>
<text x="117" y="95.5">17,00</text>
<text x="199.5" y="93">24,50</text>
<text x="179" y="103.4">45,00</text>
<text x="6.4" y="113.1">C</text>
<text x="410.7" y="113.1">C</text>
<text x="77.3" y="123.1">3,00</text>
<text x="169.5" y="134.7">Laiton</text>
<text x="292.5" y="135.5">Ertalon</text>
<text x="380.9" y="141.2" transform="rotate(-48 380.9 141.2)">M20x1.5 - 6H</text>
<text x="64.4" y="151.8" transform="rotate(-90 64.4 151.8)">1,50</text>
<text x="252.2" y="159">5,50</text>
<text x="40.6" y="173.4" transform="rotate(-20 40.6 173.4)">M16x1.5 - 6g</text>
<text x="83.9" y="171.9">9,50</text>
<text x="241.4" y="184.3">15,00</text>
<text x="6.4" y="187.4">B</text>
<text x="410.7" y="187.4">B</text>
<text x="30.5" y="195.5" transform="rotate(10 30.5 195.5)">1,00 X 45,00°</text>
<text x="291.3" y="199.1" transform="rotate(15 291.3 199.1)">R9,00</text>
<text x="218" y="215.5" transform="rotate(-36 218 215.5)">R3,00</text>
<text x="93.9" y="218.2" transform="rotate(45 93.9 218.2)">M20x1.5 - 6H</text>
<text x="250.1" y="218.8">20,00</text>
<text x="31" y="224.8">Laiton</text>
<text x="203.2" y="233.2" transform="rotate(-90 203.2 233.2)">24,00</text>
<text x="399" y="241.5">1.6</text>
<text x="6.4" y="261.7">A</text>
<text x="410.7" y="261.7">A</text>
<text x="74.4" y="266.9">7,80</text>
<text x="316" y="283.3">superEZ2</text>
<text x="394.2" y="285">1 / 1</text>
<text x="33.7" y="290.9">6</text>
<text x="103.7" y="290.9">5</text>
<text x="173.7" y="290.9">4</text>
<text x="243.7" y="290.9">3</text>
<text x="313.7" y="290.9">2</text>
<text x="383.7" y="290.9">1</text>
</g>
<text font-size="4.7" x="335" y="254.6">Tolêrances générales ISO 2768(fm)</text>
<g font-size="4.6">
<text x="91.4" y="74.5" transform="rotate(-90 91.4 74.5)">⌀6,60</text>
<text x="174.6" y="75.7" transform="rotate(-90 174.6 75.7)">⌀16,40</text>
<text x="164" y="155.3" transform="rotate(22 164 155.3)">⌀12,00</text>
<text x="390.1" y="152.8" transform="rotate(-25 390.1 152.8)">⌀5,20</text>
<text x="384.6" y="209.3" transform="rotate(55 384.6 209.3)">⌀38,00</text>
<text x="181.4" y="257.3" transform="rotate(48 181.4 257.3)">⌀28,00</text>
</g>
<g font-size="3.4">
<text x="241" y="266">Dalle Mule P-J</text>
<text x="361" y="265.5">06/02/2023</text>
</g>
<g font-size="2.7">
<text x="241" y="260.1">Designed by</text>
<text x="273" y="260.1">Checked by</text>
<text x="298" y="260.1">Approved by</text>
<text x="330.3" y="260">Date</text>
<text x="361" y="260">Date</text>
<text x="378.4" y="280.1">Edition</text>
<text x="396.6" y="280.1">Sheet</text>
</g>
</svg>
